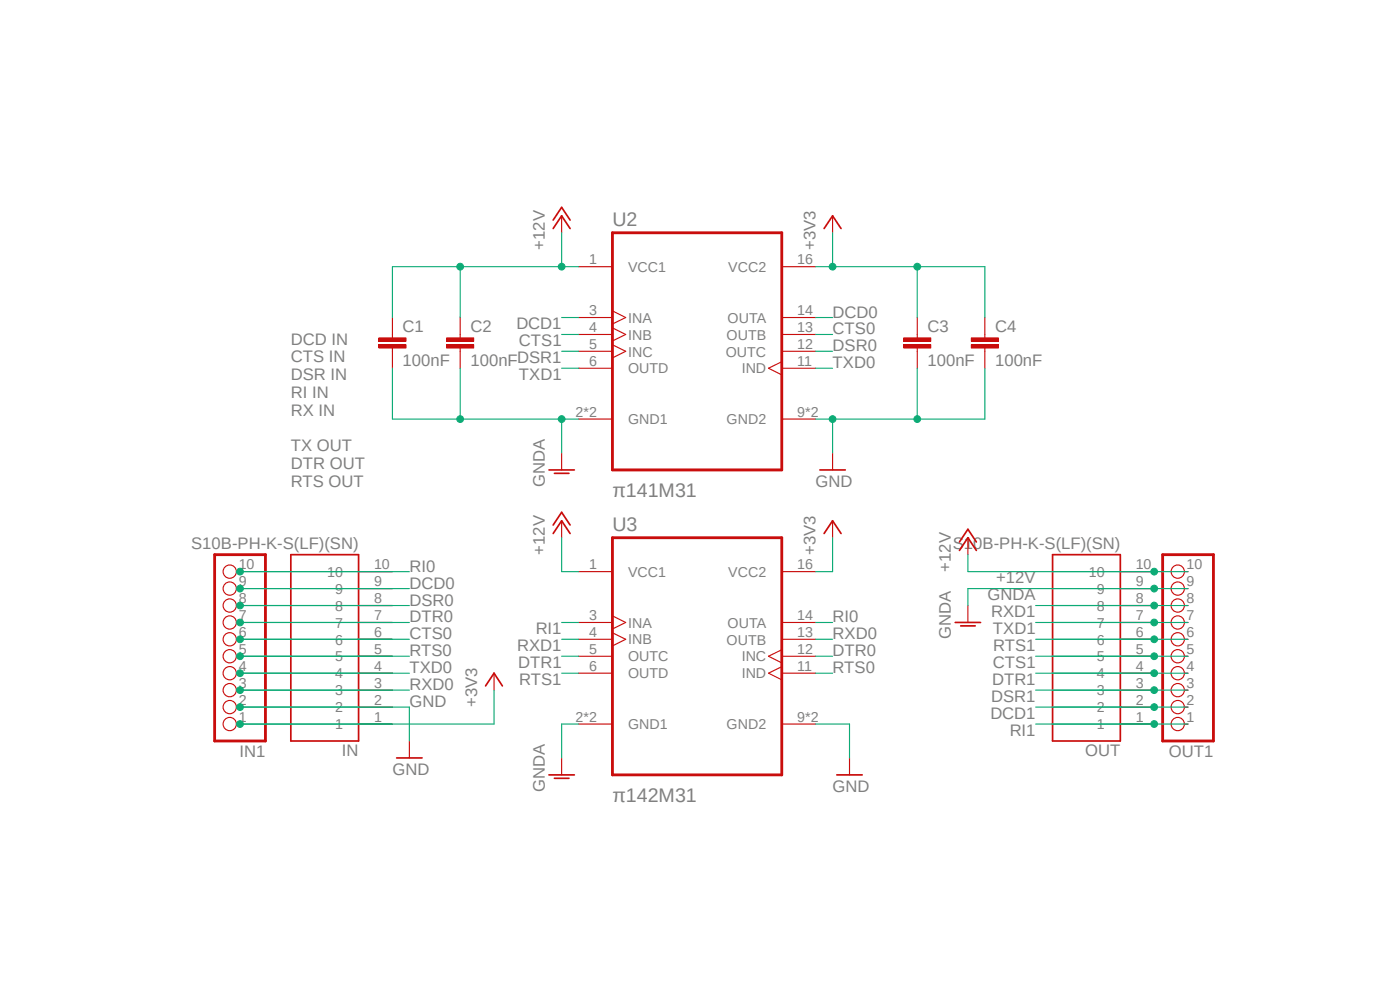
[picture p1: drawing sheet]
<svg xmlns="http://www.w3.org/2000/svg" width="420mm" height="297mm" viewBox="0 0 420 297" stroke-linecap="round" stroke-linejoin="round" font-family="sans-serif">
<path d="M55.2 60l310.1 181.7M365.3 60l-310.1 181.7" fill="none" stroke="#fff" stroke-width=".3"/>
<g fill="none" stroke="#c90d0c" stroke-width=".51">
<path d="M165.9 68.5l2.6-3.8 2.5 3.8M165.9 66l2.6-3.9 2.5 3.9M247.2 68.5l2.6-3.8 2.5 3.8M164.7 140.8h7.6M165.9 159.9l2.6-3.8 2.5 3.8M165.9 157.4l2.6-3.9 2.5 3.9M166.3 141.9h4.4M246 140.8h7.6M247.2 159.9l2.6-3.8 2.5 3.8M87.2 166.2h20.4v55.9h-20.4zM287.8 165l2.6-3.8 2.5 3.8M287.8 162.4l2.6-3.8 2.5 3.8"/>
<path d="M315.8 166.2h20.3v55.9h-20.3zM286.6 186.6h7.6M288.2 187.6h4.4M145.7 205.6l2.5-3.8 2.5 3.8M119 227.2h7.6M164.7 232.2h7.6M166.3 233.3h4.4M251 232.2h7.7"/>
</g>
<g fill="none" stroke="#c90d0c" stroke-width=".34">
<path d="M168.5 64.7v5.1M173.6 79.9h10.1M234.5 79.9h10.2M249.8 64.7v5.1M173.6 95.2h10.1M183.7 93.2l4 2-4 1.9M183.7 98.3l4 1.9-4 2M234.5 95.2h10.2M117.7 100.2v1.1M117.7 104.3v1M173.6 100.2h10.1M173.6 105.3h10.1"/>
<path d="M173.6 110.4h10.1M183.7 103.3l4 2-4 2M234.5 100.2h10.2M234.5 105.3h10.2M234.5 108.4l-4 2 4 2M234.5 110.4h10.2M168.5 135.8v5M173.6 125.6h10.1M234.5 125.6h10.2M249.8 135.8v5M168.5 156.1v5.1M249.8 156.1v5.1"/>
<path d="M70.9 176.4h1.1M70.9 171.3h1.1M107.6 176.4h10.1M107.6 171.3h10.1M173.6 171.3h10.1M234.5 171.3h10.2M290.4 161.2v5M336.1 176.4h10.1M336.1 171.3h10.1M355.3 176.4h1.1M355.3 171.3h1.1M70.9 196.7h1.1"/>
<path d="M70.9 191.6h1.1M70.9 186.6h1.1M70.9 181.5h1.1M107.6 196.7h10.1M107.6 191.6h10.1M107.6 186.6h10.1M107.6 181.5h10.1M173.6 196.7h10.1M173.6 191.6h10.1M173.6 186.6h10.1M183.7 184.6l4 2-4 1.9M183.7 189.7l4 1.9-4 2"/>
<path d="M234.5 196.7h10.2M234.5 191.6h10.2M234.5 186.6h10.2M234.5 194.7l-4 2 4 2M234.5 199.8l-4 2 4 2M290.4 181.5v5.1M336.1 196.7h10.1M336.1 191.6h10.1M336.1 186.6h10.1M336.1 181.5h10.1M355.3 196.7h1.1M355.3 191.6h1.1"/>
<path d="M355.3 186.6h1.1M355.3 181.5h1.1M70.9 217h1.1M70.9 211.9h1.1M70.9 206.8h1.1M70.9 201.8h1.1M107.6 217h10.1M107.6 211.9h10.1M107.6 206.8h10.1M107.6 201.8h10.1M148.2 201.8v5M173.6 217h10.1"/>
<path d="M173.6 201.8h10.1M234.5 217h10.2M234.5 201.8h10.2M336.1 217h10.1M336.1 211.9h10.1M336.1 206.8h10.1M336.1 201.8h10.1M355.3 217h1.1M355.3 211.9h1.1M355.3 206.8h1.1M355.3 201.8h1.1M122.8 222.1v5.1"/>
<path d="M168.5 227.2v5M254.8 227.2v5"/>
<circle cx="68.9" cy="176.4" r="1.99"/>
<circle cx="68.9" cy="171.3" r="1.99"/>
<circle cx="353.3" cy="176.4" r="1.99"/>
<circle cx="353.3" cy="171.3" r="1.99"/>
<circle cx="68.9" cy="181.5" r="1.99"/>
<circle cx="68.9" cy="186.6" r="1.99"/>
<circle cx="68.9" cy="196.7" r="1.99"/>
<circle cx="68.9" cy="191.6" r="1.99"/>
<circle cx="353.3" cy="181.5" r="1.99"/>
<circle cx="353.3" cy="196.7" r="1.99"/>
<circle cx="353.3" cy="191.6" r="1.99"/>
<circle cx="353.3" cy="186.6" r="1.99"/>
<circle cx="68.9" cy="201.8" r="1.99"/>
<circle cx="68.9" cy="217" r="1.99"/>
<circle cx="68.9" cy="211.9" r="1.99"/>
<circle cx="68.9" cy="206.8" r="1.99"/>
<circle cx="353.3" cy="211.9" r="1.99"/>
<circle cx="353.3" cy="201.8" r="1.99"/>
<circle cx="353.3" cy="217" r="1.99"/>
<circle cx="353.3" cy="206.8" r="1.99"/>
</g>
<path d="M183.7 69.8h50.8v71h-50.8zM64.4 166.2h15.2v55.9h-15.2zM183.7 161.2h50.8v71h-50.8zM348.8 166.2h15.2v55.9h-15.2z" fill="none" stroke="#c90d0c" stroke-width=".85"/>
<path d="M113.7 103.3h8.1v1h-8.1z" fill-rule="evenodd" fill="#c90d0c"/>
<path d="M113.7 103.3h8.1v1h-8.1z" fill="none" stroke="#c90d0c" stroke-width=".3"/>
<path d="M113.7 101.3h8.1v1h-8.1z" fill-rule="evenodd" fill="#c90d0c"/>
<path d="M113.7 101.3h8.1v1h-8.1z" fill="none" stroke="#c90d0c" stroke-width=".3"/>
<path d="M117.7 95.2v5M117.7 105.3v5.1M138 100.2v1.1M138 104.3v1" fill="none" stroke="#c90d0c" stroke-width=".34"/>
<path d="M134 103.3h8.1v1h-8.1z" fill-rule="evenodd" fill="#c90d0c"/>
<path d="M134 103.3h8.1v1h-8.1z" fill="none" stroke="#c90d0c" stroke-width=".3"/>
<path d="M134 101.3h8.1v1h-8.1z" fill-rule="evenodd" fill="#c90d0c"/>
<path d="M134 101.3h8.1v1h-8.1z" fill="none" stroke="#c90d0c" stroke-width=".3"/>
<path d="M138 95.2v5M138 105.3v5.1M275.2 100.2v1.1M275.2 104.3v1" fill="none" stroke="#c90d0c" stroke-width=".34"/>
<path d="M271.1 103.3h8.1v1h-8.1z" fill-rule="evenodd" fill="#c90d0c"/>
<path d="M271.1 103.3h8.1v1h-8.1z" fill="none" stroke="#c90d0c" stroke-width=".3"/>
<path d="M271.1 101.3h8.1v1h-8.1z" fill-rule="evenodd" fill="#c90d0c"/>
<path d="M271.1 101.3h8.1v1h-8.1z" fill="none" stroke="#c90d0c" stroke-width=".3"/>
<path d="M275.2 95.2v5M275.2 105.3v5.1M295.4 100.2v1.1M295.4 104.3v1" fill="none" stroke="#c90d0c" stroke-width=".34"/>
<path d="M291.4 103.3h8.1v1h-8.1z" fill-rule="evenodd" fill="#c90d0c"/>
<path d="M291.4 103.3h8.1v1h-8.1z" fill="none" stroke="#c90d0c" stroke-width=".3"/>
<path d="M291.4 101.3h8.1v1h-8.1z" fill-rule="evenodd" fill="#c90d0c"/>
<path d="M291.4 101.3h8.1v1h-8.1z" fill="none" stroke="#c90d0c" stroke-width=".3"/>
<path d="M295.4 95.2v5M295.4 105.3v5.1" fill="none" stroke="#c90d0c" stroke-width=".34"/>
<path d="M148.2 206.8v10.2h-76.2" fill="none" stroke="#0dab76" stroke-width=".34"/>
<circle cx="72" cy="217" r="1.01" fill="#0dab76"/>
<circle cx="72" cy="217" r="1.01" fill="none" stroke="#0dab76" stroke-width=".3"/>
<path d="M244.7 79.9h50.7v15.3M249.8 69.8v10.1M72 217h45.7" fill="none" stroke="#0dab76" stroke-width=".34"/>
<circle cx="249.8" cy="79.9" r="1.01" fill="#0dab76"/>
<circle cx="249.8" cy="79.9" r="1.01" fill="none" stroke="#0dab76" stroke-width=".3"/>
<path d="M275.2 79.9v15.3" fill="none" stroke="#0dab76" stroke-width=".34"/>
<circle cx="275.2" cy="79.9" r="1.01" fill="#0dab76"/>
<circle cx="275.2" cy="79.9" r="1.01" fill="none" stroke="#0dab76" stroke-width=".3"/>
<path d="M249.8 161.2v10.1h-5.1M72 206.8h50.8" fill="none" stroke="#0dab76" stroke-width=".34"/>
<circle cx="72" cy="206.8" r="1.01" fill="#0dab76"/>
<circle cx="72" cy="206.8" r="1.01" fill="none" stroke="#0dab76" stroke-width=".3"/>
<path d="M244.7 191.6h5.1M72 206.8h45.7M72 201.8h50.8" fill="none" stroke="#0dab76" stroke-width=".34"/>
<circle cx="72" cy="201.8" r="1.01" fill="#0dab76"/>
<circle cx="72" cy="201.8" r="1.01" fill="none" stroke="#0dab76" stroke-width=".3"/>
<path d="M244.7 110.4h5.1M72 196.7h50.8M72 201.8h45.7" fill="none" stroke="#0dab76" stroke-width=".34"/>
<circle cx="72" cy="196.7" r="1.01" fill="#0dab76"/>
<circle cx="72" cy="196.7" r="1.01" fill="none" stroke="#0dab76" stroke-width=".3"/>
<path d="M72 196.7h45.7M72 191.6h50.8M244.7 201.8h5.1" fill="none" stroke="#0dab76" stroke-width=".34"/>
<circle cx="72" cy="191.6" r="1.01" fill="#0dab76"/>
<circle cx="72" cy="191.6" r="1.01" fill="none" stroke="#0dab76" stroke-width=".3"/>
<path d="M244.7 100.2h5.1M72 191.6h45.7M72 186.6h50.8" fill="none" stroke="#0dab76" stroke-width=".34"/>
<circle cx="72" cy="186.6" r="1.01" fill="#0dab76"/>
<circle cx="72" cy="186.6" r="1.01" fill="none" stroke="#0dab76" stroke-width=".3"/>
<path d="M72 186.6h45.7M72 181.5h50.8M244.7 196.7h5.1" fill="none" stroke="#0dab76" stroke-width=".34"/>
<circle cx="72" cy="181.5" r="1.01" fill="#0dab76"/>
<circle cx="72" cy="181.5" r="1.01" fill="none" stroke="#0dab76" stroke-width=".3"/>
<path d="M244.7 105.3h5.1M72 176.4h50.8M72 181.5h45.7" fill="none" stroke="#0dab76" stroke-width=".34"/>
<circle cx="72" cy="176.4" r="1.01" fill="#0dab76"/>
<circle cx="72" cy="176.4" r="1.01" fill="none" stroke="#0dab76" stroke-width=".3"/>
<path d="M244.7 95.2h5.1M72 176.4h45.7M72 171.3h50.8" fill="none" stroke="#0dab76" stroke-width=".34"/>
<circle cx="72" cy="171.3" r="1.01" fill="#0dab76"/>
<circle cx="72" cy="171.3" r="1.01" fill="none" stroke="#0dab76" stroke-width=".3"/>
<path d="M72 171.3h45.7M290.4 166.2v5.1h66M244.7 186.6h5.1" fill="none" stroke="#0dab76" stroke-width=".34"/>
<circle cx="346.2" cy="171.3" r="1.01" fill="#0dab76"/>
<circle cx="346.2" cy="171.3" r="1.01" fill="none" stroke="#0dab76" stroke-width=".3"/>
<path d="M168.5 69.8v10.1M173.6 79.9h-35.6v15.3" fill="none" stroke="#0dab76" stroke-width=".34"/>
<circle cx="168.5" cy="79.9" r="1.01" fill="#0dab76"/>
<circle cx="168.5" cy="79.9" r="1.01" fill="none" stroke="#0dab76" stroke-width=".3"/>
<path d="M138 79.9h-20.3v15.3" fill="none" stroke="#0dab76" stroke-width=".34"/>
<circle cx="138.1" cy="79.9" r="1.01" fill="#0dab76"/>
<circle cx="138.1" cy="79.9" r="1.01" fill="none" stroke="#0dab76" stroke-width=".3"/>
<path d="M168.5 161.2v10.1h5.1M356.4 176.4h-66v5.1" fill="none" stroke="#0dab76" stroke-width=".34"/>
<circle cx="346.2" cy="176.4" r="1.01" fill="#0dab76"/>
<circle cx="346.2" cy="176.4" r="1.01" fill="none" stroke="#0dab76" stroke-width=".3"/>
<path d="M138 110.4v15.2h35.6M168.5 125.6v10.2" fill="none" stroke="#0dab76" stroke-width=".34"/>
<circle cx="168.5" cy="125.6" r="1.01" fill="#0dab76"/>
<circle cx="168.5" cy="125.6" r="1.01" fill="none" stroke="#0dab76" stroke-width=".3"/>
<path d="M117.7 110.4v15.2h20.3" fill="none" stroke="#0dab76" stroke-width=".34"/>
<circle cx="138.1" cy="125.6" r="1.01" fill="#0dab76"/>
<circle cx="138.1" cy="125.6" r="1.01" fill="none" stroke="#0dab76" stroke-width=".3"/>
<path d="M310.7 181.5h45.7M173.6 217h-5.1v10.2" fill="none" stroke="#0dab76" stroke-width=".34"/>
<circle cx="346.2" cy="181.5" r="1.01" fill="#0dab76"/>
<circle cx="346.2" cy="181.5" r="1.01" fill="none" stroke="#0dab76" stroke-width=".3"/>
<path d="M168.5 191.6h5.1M310.7 186.6h45.7" fill="none" stroke="#0dab76" stroke-width=".34"/>
<circle cx="346.2" cy="186.6" r="1.01" fill="#0dab76"/>
<circle cx="346.2" cy="186.6" r="1.01" fill="none" stroke="#0dab76" stroke-width=".3"/>
<path d="M168.5 110.4h5.1M310.7 191.6h45.7" fill="none" stroke="#0dab76" stroke-width=".34"/>
<circle cx="346.2" cy="191.6" r="1.01" fill="#0dab76"/>
<circle cx="346.2" cy="191.6" r="1.01" fill="none" stroke="#0dab76" stroke-width=".3"/>
<path d="M310.7 196.7h45.7M168.5 201.8h5.1" fill="none" stroke="#0dab76" stroke-width=".34"/>
<circle cx="346.2" cy="196.7" r="1.01" fill="#0dab76"/>
<circle cx="346.2" cy="196.7" r="1.01" fill="none" stroke="#0dab76" stroke-width=".3"/>
<path d="M168.5 100.2h5.1M310.7 201.8h45.7" fill="none" stroke="#0dab76" stroke-width=".34"/>
<circle cx="346.2" cy="201.8" r="1.01" fill="#0dab76"/>
<circle cx="346.2" cy="201.8" r="1.01" fill="none" stroke="#0dab76" stroke-width=".3"/>
<path d="M168.5 196.7h5.1M310.7 206.8h45.7" fill="none" stroke="#0dab76" stroke-width=".34"/>
<circle cx="346.2" cy="206.8" r="1.01" fill="#0dab76"/>
<circle cx="346.2" cy="206.8" r="1.01" fill="none" stroke="#0dab76" stroke-width=".3"/>
<path d="M168.5 105.3h5.1M310.7 211.9h45.7" fill="none" stroke="#0dab76" stroke-width=".34"/>
<circle cx="346.2" cy="211.9" r="1.01" fill="#0dab76"/>
<circle cx="346.2" cy="211.9" r="1.01" fill="none" stroke="#0dab76" stroke-width=".3"/>
<path d="M168.5 95.2h5.1M310.7 217h45.7" fill="none" stroke="#0dab76" stroke-width=".34"/>
<circle cx="346.2" cy="217" r="1.01" fill="#0dab76"/>
<circle cx="346.2" cy="217" r="1.01" fill="none" stroke="#0dab76" stroke-width=".3"/>
<path d="M168.5 186.6h5.1M72 211.9h50.8v10.2" fill="none" stroke="#0dab76" stroke-width=".34"/>
<circle cx="72" cy="211.9" r="1.01" fill="#0dab76"/>
<circle cx="72" cy="211.9" r="1.01" fill="none" stroke="#0dab76" stroke-width=".3"/>
<path d="M275.2 110.4v15.2h-30.5M249.8 125.6v10.2M72 211.9h45.7" fill="none" stroke="#0dab76" stroke-width=".34"/>
<circle cx="249.8" cy="125.6" r="1.01" fill="#0dab76"/>
<circle cx="249.8" cy="125.6" r="1.01" fill="none" stroke="#0dab76" stroke-width=".3"/>
<path d="M295.4 110.4v15.2h-20.2" fill="none" stroke="#0dab76" stroke-width=".34"/>
<circle cx="275.2" cy="125.6" r="1.01" fill="#0dab76"/>
<circle cx="275.2" cy="125.6" r="1.01" fill="none" stroke="#0dab76" stroke-width=".3"/>
<path d="M244.7 217h10.1v10.2" fill="none" stroke="#0dab76" stroke-width=".34"/>
<g font-size="5.9" fill="#808080">
<text x="183.7" y="67.8">U2</text>
<text x="183.7" y="148.8">π141M31</text>
<text x="183.7" y="159.2">U3</text>
<text x="183.7" y="240.2">π142M31</text>
</g>
<g font-size="5" fill="#808080">
<text x="163.4" y="74.8" transform="rotate(-90 163.4 74.8)">+12V</text>
<text x="244.7" y="74.8" transform="rotate(-90 244.7 74.8)">+3V3</text>
<text x="249.8" y="95.2">DCD0</text>
<text x="120.8" y="99.5">C1</text>
<text x="141.1" y="99.5">C2</text>
<text x="154.9" y="98.7">DCD1</text>
<text x="249.8" y="100.2">CTS0</text>
<text x="278.2" y="99.5">C3</text>
<text x="298.5" y="99.5">C4</text>
<text x="87.2" y="103.3">DCD IN</text>
<text x="155.7" y="103.8">CTS1</text>
<text x="249.8" y="105.3">DSR0</text>
<text x="87.2" y="108.6">CTS IN</text>
<text x="87.2" y="113.9">DSR IN</text>
<text x="120.8" y="109.6">100nF</text>
<text x="141.1" y="109.6">100nFDSR1</text>
<text x="155.7" y="113.9">TXD1</text>
<text x="249.8" y="110.4">TXD0</text>
<text x="278.2" y="109.6">100nF</text>
<text x="298.5" y="109.6">100nF</text>
<text x="87.2" y="119.3">RI IN</text>
<text x="87.2" y="124.6">RX IN</text>
<text x="87.2" y="135.3">TX OUT</text>
<text x="87.2" y="140.6">DTR OUT</text>
<text x="87.2" y="145.9">RTS OUT</text>
<text x="163.4" y="145.9" transform="rotate(-90 163.4 145.9)">GNDA</text>
<text x="244.7" y="145.9">GND</text>
<text x="57.3" y="164.7">S10B-PH-K-S(LF)(SN)</text>
<text x="163.4" y="166.2" transform="rotate(-90 163.4 166.2)">+12V</text>
<text x="244.7" y="166.2" transform="rotate(-90 244.7 166.2)">+3V3</text>
<text x="285.8" y="164.7">S10B-PH-K-S(LF)(SN)</text>
<text x="122.8" y="171.3">RI0</text>
<text x="285.3" y="171.3" transform="rotate(-90 285.3 171.3)">+12V</text>
<text x="122.8" y="176.4">DCD0</text>
<text x="296.2" y="180">GNDA</text>
<text x="298.8" y="174.9">+12V</text>
<text x="122.8" y="181.5">DSR0</text>
<text x="297.3" y="185">RXD1</text>
<text x="122.8" y="191.6">CTS0</text>
<text x="122.8" y="186.6">DTR0</text>
<text x="160.7" y="190.1">RI1</text>
<text x="249.8" y="191.6">RXD0</text>
<text x="249.8" y="186.6">RI0</text>
<text x="285.3" y="191.6" transform="rotate(-90 285.3 191.6)">GNDA</text>
<text x="297.9" y="190.1">TXD1</text>
<text x="122.8" y="196.7">RTS0</text>
<text x="155.1" y="195.2">RXD1</text>
<text x="249.8" y="196.7">DTR0</text>
<text x="297.9" y="195.2">RTS1</text>
<text x="122.8" y="201.8">TXD0</text>
<text x="155.4" y="200.2">DTR1</text>
<text x="249.8" y="201.8">RTS0</text>
<text x="297.9" y="200.2">CTS1</text>
<text x="122.8" y="206.8">RXD0</text>
<text x="155.7" y="205.3">RTS1</text>
<text x="297.6" y="205.3">DTR1</text>
<text x="122.8" y="211.9">GND</text>
<text x="143.1" y="211.9" transform="rotate(-90 143.1 211.9)">+3V3</text>
<text x="297.1" y="215.5">DCD1</text>
<text x="297.3" y="210.4">DSR1</text>
<text x="302.9" y="220.6">RI1</text>
<text x="71.8" y="226.9">IN1</text>
<text x="102.6" y="226.7">IN</text>
<text x="325.5" y="226.7">OUT</text>
<text x="350.6" y="226.9">OUT1</text>
<text x="117.7" y="232.2">GND</text>
<text x="163.4" y="237.3" transform="rotate(-90 163.4 237.3)">GNDA</text>
<text x="249.8" y="237.3">GND</text>
</g>
<g font-size="4.3" fill="#808080">
<text x="176.7" y="79.2">1</text>
<text x="188.4" y="81.4">VCC1</text>
<text x="218.5" y="81.4">VCC2</text>
<text x="239.2" y="79.2">16</text>
<text x="176.7" y="94.4">3</text>
<text x="239.2" y="94.4">14</text>
<text x="176.7" y="99.5">4</text>
<text x="188.4" y="96.7">INA</text>
<text x="188.4" y="101.8">INB</text>
<text x="218" y="101.8">OUTB</text>
<text x="218.3" y="96.7">OUTA</text>
<text x="239.2" y="99.5">13</text>
<text x="176.7" y="104.6">5</text>
<text x="188.4" y="106.8">INC</text>
<text x="217.7" y="106.8">OUTC</text>
<text x="239.2" y="104.6">12</text>
<text x="176.7" y="109.7">6</text>
<text x="188.4" y="111.9">OUTD</text>
<text x="222.5" y="111.9">IND</text>
<text x="239.2" y="109.7">11</text>
<text x="172.7" y="124.9">2*2</text>
<text x="239.2" y="124.9">9*2</text>
<text x="188.4" y="127.1">GND1</text>
<text x="218" y="127.1">GND2</text>
<text x="71.6" y="170.6">10</text>
<text x="98.2" y="172.8">10</text>
<text x="112.2" y="170.6">10</text>
<text x="176.7" y="170.6">1</text>
<text x="188.4" y="172.8">VCC1</text>
<text x="218.5" y="172.8">VCC2</text>
<text x="239.2" y="170.6">16</text>
<text x="326.7" y="172.8">10</text>
<text x="340.7" y="170.6">10</text>
<text x="356" y="170.6">10</text>
<text x="71.6" y="175.7">9</text>
<text x="100.5" y="177.9">9</text>
<text x="112.2" y="175.7">9</text>
<text x="329.1" y="177.9">9</text>
<text x="340.7" y="175.7">9</text>
<text x="356" y="175.7">9</text>
<text x="71.6" y="185.8">7</text>
<text x="71.6" y="180.8">8</text>
<text x="100.5" y="183">8</text>
<text x="112.2" y="185.8">7</text>
<text x="112.2" y="180.8">8</text>
<text x="176.7" y="185.8">3</text>
<text x="239.2" y="185.8">14</text>
<text x="329.1" y="183">8</text>
<text x="340.7" y="185.8">7</text>
<text x="340.7" y="180.8">8</text>
<text x="356" y="185.8">7</text>
<text x="356" y="180.8">8</text>
<text x="71.6" y="190.9">6</text>
<text x="100.5" y="188.1">7</text>
<text x="112.2" y="190.9">6</text>
<text x="176.7" y="190.9">4</text>
<text x="188.4" y="188.1">INA</text>
<text x="218.3" y="188.1">OUTA</text>
<text x="239.2" y="190.9">13</text>
<text x="329.1" y="188.1">7</text>
<text x="340.7" y="190.9">6</text>
<text x="356" y="190.9">6</text>
<text x="71.6" y="196">5</text>
<text x="100.5" y="193.2">6</text>
<text x="112.2" y="196">5</text>
<text x="176.7" y="196">5</text>
<text x="188.4" y="193.1">INB</text>
<text x="218" y="193.2">OUTB</text>
<text x="239.2" y="196">12</text>
<text x="329.1" y="193.2">6</text>
<text x="340.7" y="196">5</text>
<text x="356" y="196">5</text>
<text x="71.6" y="201.1">4</text>
<text x="100.5" y="203.3">4</text>
<text x="100.5" y="198.2">5</text>
<text x="112.2" y="201.1">4</text>
<text x="176.7" y="201.1">6</text>
<text x="188.4" y="198.2">OUTC</text>
<text x="188.4" y="203.3">OUTD</text>
<text x="222.5" y="198.2">INC</text>
<text x="222.5" y="203.3">IND</text>
<text x="239.2" y="201.1">11</text>
<text x="329.1" y="203.3">4</text>
<text x="329.1" y="198.2">5</text>
<text x="340.7" y="201.1">4</text>
<text x="356" y="201.1">4</text>
<text x="71.6" y="206.2">3</text>
<text x="100.5" y="208.4">3</text>
<text x="112.2" y="206.2">3</text>
<text x="329.1" y="208.4">3</text>
<text x="340.7" y="206.2">3</text>
<text x="356" y="206.2">3</text>
<text x="71.6" y="211.2">2</text>
<text x="100.5" y="213.4">2</text>
<text x="112.2" y="211.2">2</text>
<text x="329.1" y="213.4">2</text>
<text x="340.7" y="211.2">2</text>
<text x="356" y="211.2">2</text>
<text x="71.6" y="216.3">1</text>
<text x="100.5" y="218.5">1</text>
<text x="112.2" y="216.3">1</text>
<text x="172.7" y="216.3">2*2</text>
<text x="188.4" y="218.5">GND1</text>
<text x="218" y="218.5">GND2</text>
<text x="239.2" y="216.3">9*2</text>
<text x="329.1" y="218.5">1</text>
<text x="340.7" y="216.3">1</text>
<text x="356" y="216.3">1</text>
</g>
</svg>
